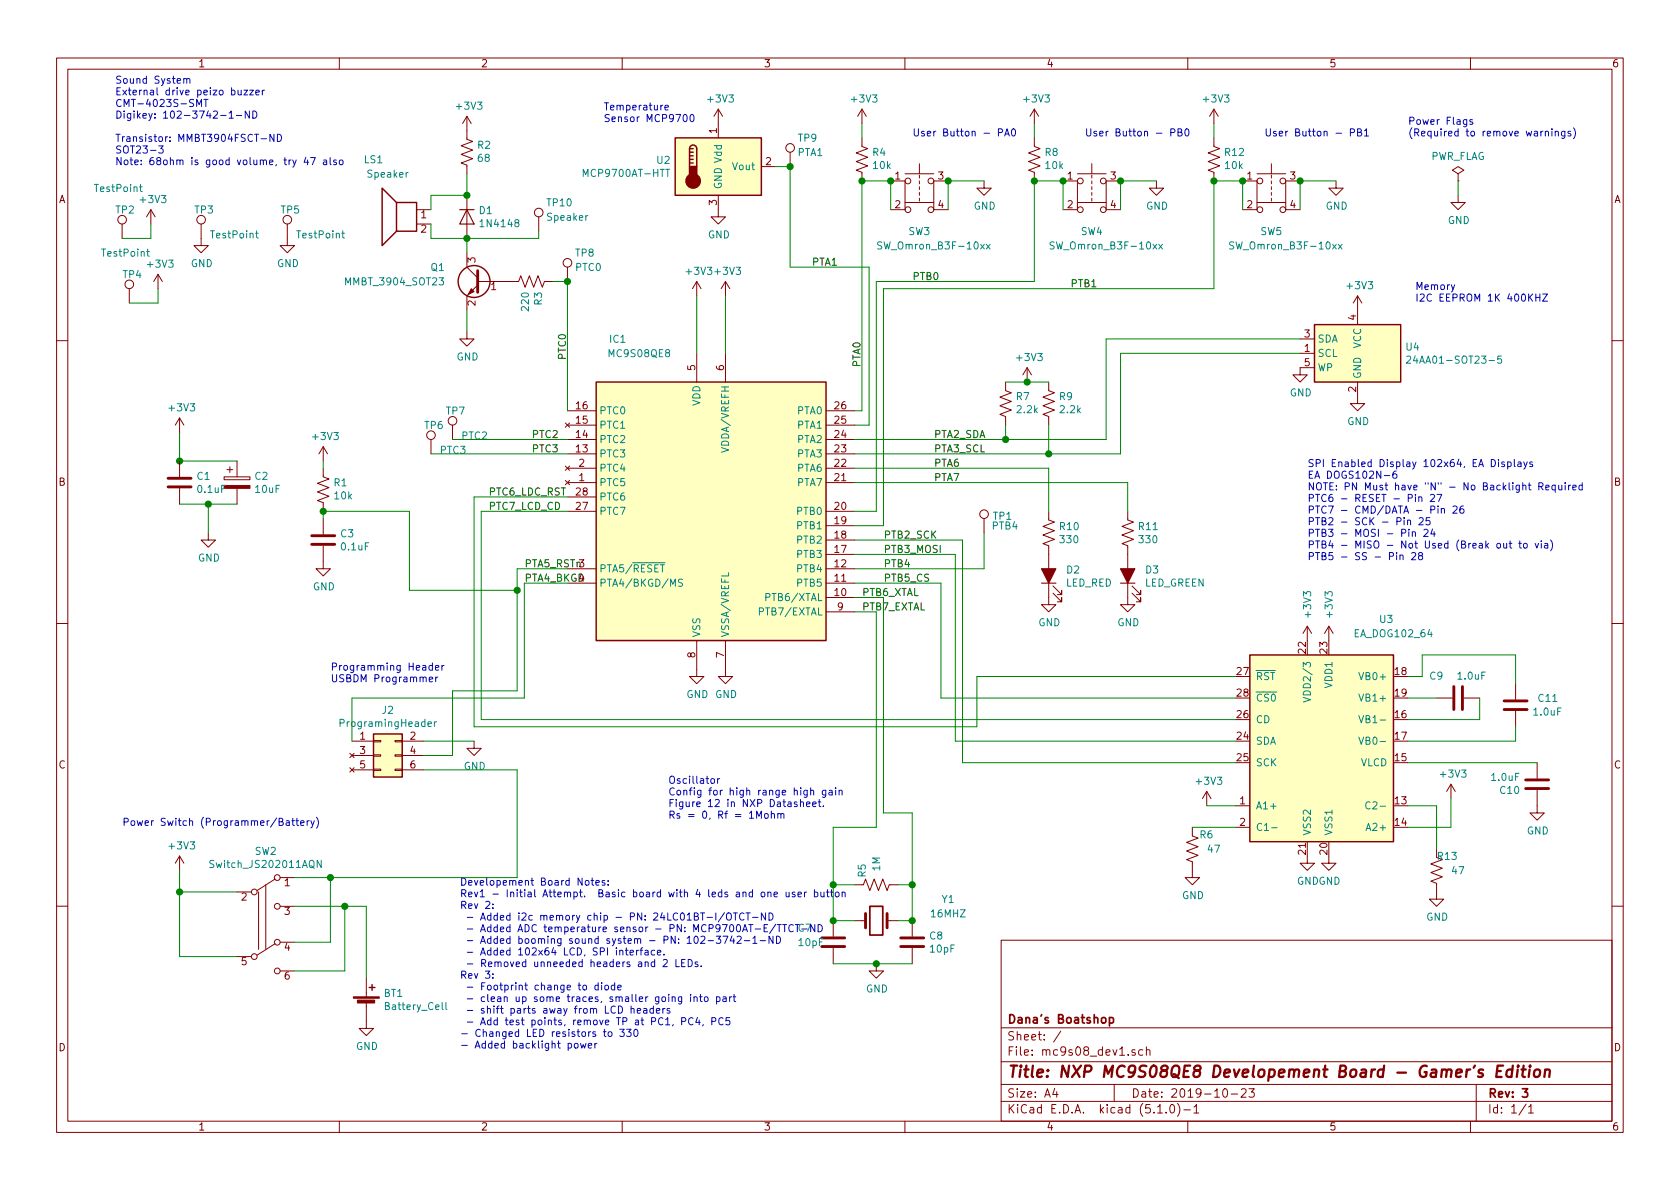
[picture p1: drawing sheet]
<svg xmlns="http://www.w3.org/2000/svg" width="297mm" height="210mm" viewBox="0 0 297 210" stroke-linecap="round" stroke-linejoin="round" font-family="sans-serif">
<g fill="none" stroke="#840000" stroke-width=".18">
<path d="M10 10.3h277v189.9h-277zM12 12.2h273v186.1h-273zM60 10.3v1.9M110 10.3v1.9M127 19.3v5.1M127 19.3l-.8 1.3M127 19.3l.8 1.3M152.4 19.3v2.5M152.4 19.3l-.8 1.3M152.4 19.3l.8 1.3M160 10.3v1.9M182.9 19.3v2.5"/>
<path d="M182.9 19.3l-.8 1.3M182.9 19.3l.7 1.3M210 10.3v1.9M214.6 19.3v2.5M214.6 19.3l-.7 1.3M214.6 19.3l.8 1.3M260 10.3v1.9M21.6 39.6v2.6M26.7 37.1l-.8 1.2M26.7 37.1v2.5M26.7 37.1l.7 1.2M35.6 39.6v3.8h1.2l-1.2 1.3-1.3-1.3h1.3"/>
<path d="M50.8 39.6v3.8h1.3l-1.3 1.3-1.3-1.3h1.3M73.7 37.1h2.5M73.7 39.6h2.5M82.5 20.6v4l1.1 .4-2.1 .8 2.1 .7-2.1 .8 2.1 .8-2.1 .7 1 .4v1.5M82.5 34.5v7.7M82.5 20.6l-.7 1.2M82.5 20.6l.8 1.2M95.2 38.3v2.6M127 34.5v3.8h1.3l-1.3 1.3-1.3-1.3h1.3M134.6 29.5h2.6M139.7 26.9v2.6M152.4 24.4v1.5l1 .4-2 .7 2 .8-2 .8 2 .7-2 .8 1 .4v1.5"/>
<path d="M157.5 32h2.5v5.1h-2.5M160 35.8h5.1M160 30.7h5.1M162.6 29v1.7M162.6 31v.5M162.6 32v.5M162.6 33v.5M162.6 34v.5M162.6 35v.6M167.6 32h-2.5v5.1h2.5M174 32v1.3h1.3l-1.3 1.2-1.3-1.2h1.3M182.9 24.4v1.5l1 .4-2 .7 2 .8-2 .8 2 .7-2 .8 1 .4v1.5"/>
<path d="M188 32h2.5v5.1h-2.5M190.5 35.8h5.1M190.5 30.7h5.1M193 29v1.7M193 31v.5M193 32v.5M193 33v.5M193 34v.5M193 35v.6M198.1 32h-2.5v5.1h2.5M204.5 32v1.3h1.2l-1.2 1.2-1.3-1.2h1.3M214.6 24.4v1.5l1 .4-2 .7 2 .8-2 .8 2 .7-2 .8 1 .4v1.5"/>
<path d="M219.7 32h2.5v5.1h-2.5M222.2 35.8h5.1M222.2 30.7h5.1M224.8 29v1.7M224.8 31v.5M224.8 32v.5M224.8 33v.5M224.8 34v.5M224.8 35v.6M229.9 32h-2.6v5.1h2.6M236.2 32v1.3h1.3l-1.3 1.2-1.3-1.2h1.3M257.8 34.5v1.3h1.3l-1.3 1.3-1.3-1.3h1.3"/>
<path d="M257.8 30.7l1-.6-1-.6-1 .6 1 .6v1.3M257.8 32h.1M22.9 51v2.6M27.9 48.5l-.7 1.3M27.9 48.5v2.5M27.9 48.5l.8 1.3M82.5 58.7v1.2h1.3l-1.3 1.3-1.2-1.3h1.2M82.5 44.7v2.5l2 1.9M84.5 49.8h7.2l.4-1 .7 2 .8-2 .8 2 .7-2 .8 2 .4-1h1.5M84.5 50.4l-2 1.9v2.6M100.3 47.2v2.6M123.2 49.8v2.5"/>
<path d="M123.2 49.8l-.8 1.2M123.2 49.8l.8 1.2M128.3 49.8v2.5M128.3 49.8l-.8 1.2M128.3 49.8l.7 1.2M229.9 59.9h2.5M240 52.3v5.1M240 52.3l-.7 1.3M240 52.3l.8 1.3M10 60.2h2M31.7 73.9v2.5M31.7 73.9l-.7 1.3"/>
<path d="M31.7 73.9l.8 1.3M57.1 79v2.5M57.1 79l-.7 1.3M57.1 79l.8 1.3M76.2 77.7v2.6M80 75.2v2.5M99.9 74.8l.8 .8M100.3 77.7h5.1M100.3 75.2h5.1M100.3 72.6h5.1M100.7 74.8l-.8 .8M123.2 62.5v5.1"/>
<path d="M128.3 62.5v5.1M146 77.7h5.1M146 75.2h5.1M146 72.6h5.1M177.8 67.6v1.5l1 .4-2 .7 2 .8-2 .7 2 .8-2 .8 1 .4v1.5M181.6 65l-.8 1.3M181.6 65v2.6M181.6 65l.8 1.3M185.4 67.6v1.5l1 .4-2 .7 2 .8-2 .7 2 .8-2 .8 1 .4v1.5M229.9 62.5h2.5M232.4 65h-2.5v1.3h1.2l-1.2 1.3-1.3-1.3h1.3M240 67.6v3.8h1.3l-1.3 1.2-1.2-1.2h1.2"/>
<path d="M285 60.2h2M31.7 81.5v2.8M31.7 86.4v2.7M36.8 94.2v1.3h1.3l-1.3 1.3-1.2-1.3h1.2M39.6 84.3h4.6v.5h-4.6zM40.1 83.1h1M40.6 82.5v1.1M41.9 81.5v2.8M41.9 86.4v2.7M57.1 82.8v1.5l1.1 .4-2.1 .8 2.1 .7-2.1 .8 2.1 .8-2.1 .7 1 .4v1.5M57.1 96.5v4.1h1.3l-1.3 1.2-1.2-1.2h1.2M57.1 91.7v2.8"/>
<path d="M99.9 85l.8 .7M99.9 82.4l.8 .8M100.3 85.3h5.1M100.3 80.3h5.1M100.3 82.8h5.1M100.3 90.4h5.1M100.3 87.9h5.1M100.7 85l-.8 .7M100.7 82.4l-.8 .8M146 85.3h5.1M146 80.3h5.1M146 98h5.1"/>
<path d="M146 95.5h5.1M146 93h5.1M146 82.8h5.1M146 90.4h5.1M174 91.7v2.5M185.4 90.4v1.5l1 .4-2 .8 2 .7-2 .8 2 .8-2 .7 1 .4v10.4h1.3l-1.3 1.3-1.3-1.3h1.3M199.4 90.4v1.5l1 .4-2 .8 2 .7-2 .8 2 .8-2 .7 1 .4v10.4h1.3l-1.3 1.3-1.3-1.3h1.3M10 110.3h2M100.3 103.1h5.1M100.3 100.6h5.1M123.2 113.3v6.3h1.3l-1.3 1.3-1.3-1.3h1.3M128.3 113.3v6.3h1.2l-1.2 1.3-1.3-1.3h1.3"/>
<path d="M146 105.7h5.1M146 103.1h5.1M146 100.6h5.1M146 108.2h5.1M186.2 104.9l1.5 1.5v-.7v.7h-.8M186.2 103.6l1.5 1.6v-.8v.8h-.8M200.2 104.9l1.5 1.5v-.7v.7h-.8M200.2 103.6l1.5 1.6v-.8v.8h-.8M231.1 110.7l-.7 1.3M231.1 110.7v2.6M231.1 110.7l.8 1.3M234.9 110.7l-.7 1.3"/>
<path d="M234.9 110.7v2.6M234.9 110.7l.8 1.3M285 110.3h2M61.8 133.2l.8 .8M61.8 135.8l.8 .7M62.2 131.1h3.8M62.2 133.6h3.8M62.2 136.1h3.8M62.6 133.2l-.8 .8M62.6 135.8l-.8 .7M66 136h1.3v.3h-1.3zM66 133.5h1.3v.2h-1.3z"/>
<path d="M66 130.9h1.3v.3h-1.3zM69.8 136h1.3v.3h-1.3zM69.8 133.5h1.3v.2h-1.3zM69.8 130.9h1.3v.3h-1.3zM71.1 131.1h3.8M71.1 133.6h3.8M71.1 136.1h3.8M83.8 131.1v1.2h1.3l-1.3 1.3-1.3-1.3h1.3M213.4 139.9l-.8 1.3M213.4 139.9v2.6M213.4 139.9l.7 1.3M254 123.4h2.8"/>
<path d="M256.5 138.7l-.7 1.2M256.5 138.7v2.5M256.5 138.7l.8 1.2M258.8 123.4h2.8M268 120.9v2.8M268 125.7v2.8M271.8 139.7v4.1h1.2l-1.2 1.2-1.3-1.2h1.3M271.8 134.9v2.8M31.7 151.4l-.7 1.2M31.7 151.4v2.5M31.7 151.4l.8 1.2M41.9 157.7h2.5"/>
<path d="M45.7 157.7v10.2M47 156.5v11.4M48.6 155.4l-3.1 2.1M49.5 155.2h2.6M151.1 156.5h1.6l.3-1.1 .8 2.1 .8-2.1 .7 2.1 .8-2.1 .7 2.1 .4-1h1.5M210.8 146.3v1.5l1 .4-2 .8 2 .7-2 .8 2 .8-2 .7 1 .4v2.8h1.3l-1.3 1.3-1.3-1.3h1.3M218.4 142.5h2.6M218.4 146.3h2.6M231.1 151.4v1.2h1.3l-1.3 1.3-1.2-1.3h1.2M234.9 151.4v1.2h1.3l-1.3 1.3-1.2-1.3h1.2M254 151.6l1 .4-2 .8 2 .7-2 .8 2 .8-2 .7 1 .4v2.8h1.3l-1.3 1.3-1.3-1.3h1.3M254 150.1v1.3"/>
<path d="M10 160.2h2M41.9 169.2h2.5M48.6 166.9l-3.1 2M49.5 160.3h2.6M49.5 166.6h2.6M49.5 171.7h2.6M64.8 177.3v4.6h1.2l-1.2 1.2-1.3-1.2h1.3M64.8 173v3.3M147.3 162.8v2.8M147.3 167.6v2.8M151.1 162.8h1.9M154.9 170.4v1.3h1.3l-1.3 1.3-1.2-1.3h1.2"/>
<path d="M156.8 162.8h1.9M161.3 162.8v2.8M161.3 167.6v2.8M177 166.3h108v32h-108zM285 160.2h2M60 198.3v1.9M110 198.3v1.9M160 198.3v1.9M177 194.8h108M177 191.8h108M177 187.8h108M177 181.8h108"/>
<path d="M186.5 192.5l-.4 1h1M186.8 193v1M187.6 182.3l-1.3 2M197 191.8v3M200.7 185.7l-.4-.1-.2 .2 .1 .2 .5 .2v.3h-.6M202.1 185.7l-.5-.1-.3 .3 .1 .6 .2 .1 .5-.1M202.7 185.7l.2-.1 .4 .1v.9M202.7 185.1v1.5M204.7 196.8h.8M206.2 196.7v.1M207 195.4l.3-.1a.94 .94 0 0 1 0 1.5 .82 .82 0 0 1-.3-1.4zM208.2 195.1a1.71 1.71 0 0 1 0 2.3"/>
<path d="M209.3 196.3h1.2M210 198.3v1.9M211.1 195.8l.4-.5v1.5M211.1 196.8h.9M216.3 192.7l.4-.2a.94 .94 0 0 1 0 1.5 .79 .79 0 0 1-.4-1.3zM217.7 193.5h1.1M219.5 192.7l.2-.2h.3l.3 .2v.3v.2l-.9 .8h.9M220.8 192.5h1l-.5 .6 .4 .1v.7l-.2 .1-.7-.1M260 198.3v1.9M261 191.8v6.5M269.8 195.2l-1.2 2M270.3 195.8l.4-.5v1.5"/>
<path d="M270.3 196.8h.8"/>
<circle cx="21.6" cy="38.9" r=".76"/>
<circle cx="35.6" cy="38.9" r=".76"/>
<circle cx="50.8" cy="38.9" r=".76"/>
<circle cx="95.2" cy="37.6" r=".76"/>
<circle cx="139.7" cy="26.2" r=".76"/>
<circle cx="160.5" cy="37.1" r=".51"/>
<circle cx="160.5" cy="32" r=".51"/>
<circle cx="164.6" cy="37.1" r=".51"/>
<circle cx="164.6" cy="32" r=".51"/>
<circle cx="191" cy="37.1" r=".51"/>
<circle cx="191" cy="32" r=".51"/>
<circle cx="195.1" cy="37.1" r=".51"/>
<circle cx="195.1" cy="32" r=".51"/>
<circle cx="222.8" cy="37.1" r=".51"/>
<circle cx="222.8" cy="32" r=".51"/>
<circle cx="226.8" cy="37.1" r=".51"/>
<circle cx="226.8" cy="32" r=".51"/>
<circle cx="22.9" cy="50.3" r=".76"/>
<circle cx="100.3" cy="46.5" r=".76"/>
<circle cx="76.2" cy="77" r=".76"/>
<circle cx="80" cy="74.4" r=".76"/>
<circle cx="174" cy="90.9" r=".76"/>
<circle cx="45" cy="157.7" r=".51"/>
<circle cx="49" cy="155.2" r=".51"/>
<circle cx="45" cy="169.2" r=".51"/>
<circle cx="49" cy="166.6" r=".51"/>
<circle cx="49" cy="160.3" r=".51"/>
<circle cx="49" cy="171.7" r=".51"/>
</g>
<path d="M153.8 160.3h2.3v5h-2.3zM196.2 179.9v1.5M196.2 180l.4-.1 .3 .3-.1 .6-.2 .1-.4-.1M269.2 192.5h.9l-.5 .6 .4 .1v.7l-.2 .1-.6-.1" fill="none" stroke="#840000" stroke-width=".3"/>
<g fill="none" stroke="#840000" stroke-width=".41">
<path d="M262.2 189.2l-.5-.1-.2 .1-.1 .3 .3 .3 .4 .1 .1 .3-.1 .1-.2 .1-.6-.1M264.7 189.4h.7M265.8 188.4h-1l-.3 2h1M267.4 189.2a.68 .68 0 0 0-1 .3l-.1 .6 .2 .2 .1 .1 .6-.1M267.5 188.4l-.3 2M268.4 189.1l-.2 1.3M268.4 188.4v.2M269 189.1h.8M269.4 188.4l-.2 1.8v.1l.4 .1M270.5 189.1l-.2 1.3M270.5 188.4v.2M271.4 189.3a.53 .53 0 0 1 .5-.2 .53 .53 0 0 1 .4 .4l-.1 .6a.54 .54 0 0 1-.5 .4 .54 .54 0 0 1-.5-.4z"/>
<path d="M273.2 189.3a.5 .5 0 0 1 .8 .1l-.1 1M273.2 189.1l-.2 1.3"/>
</g>
<g fill="#ffffc2" stroke="#ffffc2" stroke-width=".18">
<path d="M105.4 67.6h40.6v45.7h-40.6z"/>
<path d="M66 129.8h5.1v7.6h-5.1z"/>
<path d="M232.4 57.4h15.2v10.2h-15.2z"/>
<path d="M119.4 24.4h15.2v10.1h-15.2z"/>
<path d="M221 115.8h25.4v33h-25.4z"/>
</g>
<g fill="none" stroke="#840000" stroke-width=".25">
<path d="M70.1 35.8h3.6v5.1h-3.6zM70.1 35.8l-2.5-2.5v10.1l2.5-2.5M119.4 24.4h15.2v10.1h-15.2zM121.9 26.3a.63 .63 0 0 1 .7-.7 .63 .63 0 0 1 .6 .7v3.2M121.9 28.8h.7M121.9 28.2h.7M121.9 27.6h.7M121.9 26.9h.7M121.9 26.3v3.2M121.9 26.3h.7M232.4 57.4h15.2v10.2h-15.2zM105.4 67.6h40.6v45.7h-40.6z"/>
<path d="M221 115.8h25.4v33h-25.4zM66 129.8h5.1v7.6h-5.1zM65.3 174.6h1M65.8 174.1v1"/>
<circle cx="83.8" cy="49.8" r="2.82"/>
</g>
<g fill="none" stroke="#008484" stroke-width=".18">
<path d="M24.7 33h.4M24.8 32.6v1.1l.3 .2M117.7 29.9h.7M25.9 44.5h.5M26.1 44v1.1l.3 .2M45.2 41.2h.5M45.4 40.8v1.1l.3 .2M60.4 41.2h.5M60.6 40.8v1.1l.3 .2M155.9 42.8h-.5l-.2 .1v.4l.6 .2 .1 .3-.2 .2h-.5M174.4 43.2l.7 .8M175.1 43.2l-.7 .8"/>
<path d="M186.4 42.8h-.5l-.2 .1v.4l.6 .2 .1 .3-.3 .2h-.5M204.9 43.2l.6 .8M205.5 43.2l-.6 .8M218.1 42.8h-.4l-.3 .1v.4l.6 .2 .1 .3-.2 .2h-.5M236.6 43.2l.7 .8M237.3 43.2l-.7 .8M248.7 63.1l.5-.1 .2 .3v.2l-.8 .7h.8M265.5 63h-.7v.6l.2-.2 .4 .1 .1 .6-.2 .1-.5-.1M116.6 99.5h1M116.7 99.9h.8M120.7 102.5l-.5-.1-.2 .1 .1 .5 .5 .2 .1 .2-.3 .3-.4-.1M128.8 101.3v.5h-1.2"/>
<path d="M135.4 105.6h.6l.1-.2v-.3l-.2-.2h-.5v1.3M240.3 118.9l.4 1.3 .4-1.3M60.1 127.9l.7-.1v-.5l-.7-.1v1.3M75.7 128l.6-.1-.1-.2-.4-.1-.1 .2v.6h.5M76.8 127.6v.9M77.2 127.6l-.4 .3M230.4 123.3l1.3 .4-1.3 .4M240.3 126.5l.4 1.3 .4-1.3M240.3 130.3l.4 1.3 .4-1.3M240.3 122.7l.4 1.3 .4-1.3M37.8 152.2l-.5-.1-.1 .2-.1 .2 .1 .2 .5 .2 .1 .3-.2 .2h-.5M56.8 152.1v1.3l-.7-1.3v1.3"/>
<path d="M224.8 146.4h1M242.2 141.9a.5 .5 0 0 0-.6 0 .5 .5 0 0 0-.1 .6 .45 .45 0 0 0 .2 .5 .45 .45 0 0 0 .5-.1M78.8 177.3v1.1l.2 .1"/>
</g>
<g fill="none" stroke="#008400" stroke-width=".18">
<path d="M26.7 39.6v2.6h-5.1M76.2 39.6v2.6h19v-1.3M82.5 30.7v3.8h-6.3v2.6M137.2 29.5h2.5v17.7h14v28h-2.6M152.4 21.8v2.6M157.5 37.1v-5.1h-5.1v40.6h-1.3M174 32h-6.4v5.1M182.9 21.8v2.6M188 37.1v-5.1h-5.1v17.8h-28v40.6h-3.8M204.5 32h-6.4v5.1M214.6 21.8v2.6M219.7 37.1v-5.1h-5.1v19h-58.4v42h-5.1"/>
<path d="M236.2 32h-6.3v5.1M257.8 32v2.5M27.9 51v2.6h-5M82.5 42.2v2.5M82.5 54.9v3.8M97.8 49.8h2.5v22.8M123.2 52.3v10.2M128.3 52.3v10.2M229.9 59.9h-34.3v17.8h-44.5M31.7 76.4v5.1h10.2M80 77.7h20.3M177.8 67.6h7.6"/>
<path d="M177.8 75.2v2.5M185.4 75.2v5.1M229.9 62.5h-31.8v17.8h-47M31.7 89.1h10.2M36.8 89.1v5.1M57.1 81.5v1.3M57.1 91.7v-1.3h15.3v14h19M76.2 80.3h24.1M100.3 87.9h-16.5v40.6h88.9v-8.9h45.7M100.3 90.4h-15.2v36.8h133.3M151.1 95.5h19.1v39.4h48.2M151.1 98h17.8v33.1h49.5"/>
<path d="M151.1 85.3h48.3v5.1M151.1 82.8h34.3v7.6M174 94.2v6.4h-22.9M100.3 103.1h-7.6v20.3h-30.5v7.7M100.3 100.6h-8.9v21.6h-11.4v11.4h-5.1M151.1 103.1h15.3v20.3h52M151.1 105.7h5.1v38.1h5.1v19h-2.6M151.1 108.2h3.8v38.1h-7.6v16.5h3.8M248.9 119.6h2.6v-3.8h16.5v5.1M74.9 136.1h16.5v19.1h-39.3M74.9 131.1h8.9M248.9 123.4h5.1"/>
<path d="M248.9 134.9h22.9M261.6 123.4v3.8h-12.7M268 128.5v2.6h-19.1M31.7 153.9v15.3h10.2M31.7 157.7h10.2M58.4 155.2v11.4h-6.3M147.3 156.5h3.8M158.7 156.5h2.6M210.8 146.3h7.6M213.4 142.5h5M248.9 142.5h5.1v7.6M256.5 141.2v5.1h-7.6"/>
<path d="M52.1 160.3h12.7v12.7M61 160.3v11.4h-8.9M147.3 170.4h14"/>
</g>
<g fill="none" stroke="#840000" stroke-width=".51">
<path d="M84.5 47.9v3.8M29.7 86.1h4.1M29.7 84.6h4.1M55.1 96.3h4.1M55.1 94.7h4.1M257 121.4v4.1M258.6 121.4v4.1M265.9 125.5h4.1M265.9 123.9h4.1M269.7 137.9h4.1M269.7 139.4h4.1M145.3 167.4h4.1"/>
<path d="M145.3 165.9h4.1M153 161.5v2.6M156.8 161.5v2.6M159.3 167.4h4M159.3 165.9h4"/>
</g>
<g fill="#008400" stroke="#008400" stroke-width=".25">
<circle cx="154.9" cy="170.4" r=".51"/>
<circle cx="91.4" cy="104.4" r=".51"/>
<circle cx="58.4" cy="155.2" r=".51"/>
<circle cx="61" cy="160.3" r=".51"/>
<circle cx="181.6" cy="67.6" r=".51"/>
<circle cx="36.8" cy="89.1" r=".51"/>
<circle cx="31.8" cy="81.5" r=".51"/>
<circle cx="31.8" cy="157.7" r=".51"/>
<circle cx="147.3" cy="162.8" r=".51"/>
<circle cx="147.3" cy="156.5" r=".51"/>
<circle cx="161.3" cy="162.8" r=".51"/>
<circle cx="177.8" cy="77.7" r=".51"/>
<circle cx="185.4" cy="80.3" r=".51"/>
<circle cx="157.5" cy="32" r=".51"/>
<circle cx="152.4" cy="32" r=".51"/>
<circle cx="167.6" cy="32" r=".51"/>
<circle cx="188" cy="32" r=".51"/>
<circle cx="198.1" cy="32" r=".51"/>
<circle cx="219.7" cy="32" r=".51"/>
<circle cx="229.9" cy="32" r=".51"/>
<circle cx="182.9" cy="32" r=".51"/>
<circle cx="214.6" cy="32" r=".51"/>
<circle cx="82.6" cy="42.2" r=".51"/>
<circle cx="82.6" cy="34.5" r=".51"/>
<circle cx="57.2" cy="90.4" r=".51"/>
<circle cx="161.3" cy="156.5" r=".51"/>
<circle cx="139.7" cy="29.5" r=".51"/>
<circle cx="100.3" cy="49.8" r=".51"/>
</g>
<path d="M81.3 37.1h2.5M82.5 37.1l1.3 2.5h-2.5zM184.1 103.1h2.6M198.1 103.1h2.6" fill="none" stroke="#840000" stroke-width=".2"/>
<g fill="#840000" stroke="#840000" stroke-width=".2">
<path d="M184.1 100.6h2.6l-1.3 2.5z"/>
<path d="M198.1 100.6h2.6l-1.3 2.5z"/>
</g>
<g fill="#840000" stroke="#840000" stroke-width=".18">
<path d="M62.5 176.3h4.6v.2h-4.6z"/>
<path d="M63.2 176.9h3v.5h-3z"/>
<path d="M39.6 85.8h4.6v.6h-4.6z"/>
<path d="M83.3 51l.5 .6-1 .5z"/>
</g>
<g fill="none" stroke="#0000c2" stroke-width=".18">
<path d="M32.5 14l.2-.1h.3v.8M32.5 13.9v.8M33 14.1l.2-.2h.3l.1 .8M34.8 18.8v-1.2l.4 .9 .4-.9v1.2M36.4 17.6v1.2M40.5 20l.4-.4v1.3M42.1 15.9l.1 .8 .3 .1 .1-.1M42.6 15.9v.9M43.1 15.9h.7l-.7 .9h.7M44.1 19.6v1.3l-.7-1.3v1.3M44.1 15.9h.7l-.7 .9h.7M44.7 19.6a.64 .64 0 0 1 .7 .7 .64 .64 0 0 1-.7 .6z"/>
<path d="M45.2 16.4l.6-.1v-.3l-.4-.1-.2 .2 .1 .6h.5M46.4 15.9v.9M46.8 15.9l-.4 .3M117.6 19l.6-.1-.1-.2-.3-.1-.2 .2v.6h.5M28.1 25.8h.8l-.5 .5 .4 .1 .1 .4-.3 .3-.5-.2M39 20.4h1M40.5 20.9h.7M41.8 20.4h.9M46.2 24.5h.9M48.4 23.7v1.3l-.7-1.3v1.3M49 23.7a.64 .64 0 0 1 .8 .7 .64 .64 0 0 1-.8 .6zM54.1 27.8l-.3 .9h.8"/>
<path d="M54.4 28.3v.8M54.9 27.9h.9l-.6 1.2M57.2 28.3h.5l.1 .8M57.8 28.6h-.5l-.2 .2 .2 .3h.5M58.4 27.9v1.1l.1 .1M59.5 28.3h-.3l-.2 .2v.1l.5 .2v.3h-.5M60 28.4l.2-.1 .4 .1 .1 .5-.2 .2h-.3l-.2-.1zM120.9 20.4l.2-.2a.69 .69 0 0 1 .4 .7 .69 .69 0 0 1-.4 .6l-.3-.2v-.3zM122.1 20.4l.2-.2a.67 .67 0 0 1 .4 .7 .67 .67 0 0 1-.4 .6l-.2-.1-.1-.4zM176.5 23.4h.6l.2-.2-.1-.3-.2-.1h-.5v1.2M177.6 24l.5-1.2 .4 1.2M177.7 23.7h.7"/>
<path d="M178.9 22.9l.2-.1a.69 .69 0 0 1 .5 .6 .69 .69 0 0 1-.5 .6l-.2-.1-.1-.3zM207 23.4h.6l.1-.2v-.3l-.2-.1h-.5v1.2M208.3 23.4l.5-.1 .1-.4-.6-.1v1.2h.5l.2-.2v-.2l-.3-.2M209.6 22.9l.2-.1a.69 .69 0 0 1 .4 .6 .69 .69 0 0 1-.4 .6l-.3-.2v-.2zM238.8 23.4h.6l.1-.2-.1-.3-.2-.1h-.4v1.2M240 23.4l.6-.1v-.4l-.6-.1v1.2h.5l.3-.2v-.2l-.3-.2M241.2 23.1l.4-.3v1.2M241.2 24h.8M259.3 21.2v1l-.2 .2-.3-.1M259.3 21.2h-.3l-.3 .2 .2 .5h.4M260.3 21.2h-.3l-.1 .1v.2l.4 .1v.3h-.4M273.2 23.3l.2-.1 .3 .1 .1 .7"/>
<path d="M274.4 22.8v.1M274.4 23.2v.8M275 23.3l.2-.1 .3 .1v.7M275 23.2v.8M276.7 23.2l-.1 1.2-.2 .1-.3-.1M276.7 23.3l-.4-.1-.2 .2 .1 .6h.5M277.7 23.3l-.3-.1-.2 .2 .1 .2 .4 .1v.3h-.5M278.2 22.6a1.47 1.47 0 0 1 0 1.9M257.2 50.4l-.4 1.1-.2 .1M271.6 52v1.3M271.6 52.6h.7M272.3 52v1.3"/>
<path d="M272.7 52h.9l-.9 1.3h.9M244.8 84.1h.9M246.9 83.3h-.3a.79 .79 0 0 0-.1 1.3l.4-.2v-.5l-.4-.1-.2 .2M246.9 98.1v.9M247.5 98.3l.2-.2 .3 .1 .1 .8M247.5 98.1v.9M248.3 91.5v.2M248.3 92v.8M248.9 92.1l.1-.1h.4v.8M248.9 92v.8M249.1 93.6v.1M249.1 94v.9"/>
<path d="M249.6 97.8l.5-.1 .2 .1v.3v.2l-.8 .7h.8M249.7 94.2l.2-.2 .3 .1 .1 .8M249.7 94v.9M250.9 88l.1-.1h.3l.1 .8M250.9 87.9v.8M250.9 91.7l.5-.2 .2 .4v.2l-.7 .7h.7M251 98.3l-.1-.2v-.3l.1-.1 .4 .1 .1 .2v.1l-.6 .2-.1 .2v.2l.2 .3 .4-.1 .1-.2v-.2l-.2-.2M251.8 93.7l.4-.1 .3 .3-.8 1h.8M252.8 91.5h-.6l-.1 .6 .2-.1 .5 .1v.6l-.2 .1-.5-.1M252.9 87.5l.5-.1 .2 .4-.7 .9h.7M253 90.1l.6-.1v-.4l-.1-.1h-.5v1.2M253.3 93.5l-.3 .9h.8"/>
<path d="M253.6 94v.9M254.1 87.4h.8l-.5 1.3M254.3 89.5v.1M254.3 89.9v.8M254.8 90l.2-.1 .3 .1 .1 .7M254.8 89.9v.8M256.9 89.6l.5-.1 .2 .1v.2v.2l-.8 .7h.8M258.7 89.5l-.4 .1-.2 .4 .1 .6 .2 .1h.3l.2-.2-.2-.5h-.3l-.3 .2M264.8 96.1h.3l.2 .1-.1 .7h-.3l-.3-.2zM264.9 81.2v.2M264.9 81.7v.8M265.9 96.1v.8h.3l.2-.1"/>
<path d="M266 81.7h-.3l-.2 .2 .1 .1 .4 .2v.3h-.5M266.4 96.1v.8M266.6 81.7h.4l.2 .2-.1 .6h-.5M266.6 81.7v1.3M266.8 96.1h.5M267 95.7v1l.3 .2M267.7 81.2v1.1l.2 .2M268.4 81.7h.5v.8M268.5 96.1h.5M268.7 95.7v1l.3 .2M268.9 82h-.4l-.2 .2 .1 .3h.5M269.4 96.2l.2-.1 .4 .1v.5l-.1 .2h-.3l-.2-.1z"/>
<path d="M269.4 81.7l.3 .8M270 81.7l-.4 1.1-.2 .2M270.9 81.7h-.3l-.1 .2v.1l.4 .2v.3h-.4M271.4 96.1l.3 .8 .3-.8M272.1 86h.6l.1-.2-.1-.3-.1-.1h-.5v1.2M272.4 86l.4 .6M272.5 95.7v.1M272.5 96.1v.8M273.1 96.1h.5l.1 .8M273.3 86.2l.6-.1-.1-.3h-.3l-.2 .2 .1 .6h.4M273.7 96.4h-.5l-.2 .2 .2 .3h.5M274.1 95.5a1.47 1.47 0 0 1 0 1.9"/>
<path d="M275 85.8h-.4l-.2 .2 .1 .6h.5M275 85.8v1.3M275.6 85.8l.1 .8h.2l.2-.1M276.1 85.8v.8M276.7 85.4v.1M276.7 85.8v.8M277.3 85.8v.8M277.7 85.8l-.4 .2M278.1 86.2l.6-.1-.1-.3h-.3l-.2 .2v.6h.5M279.8 85.8h-.4l-.2 .2 .1 .6h.5M279.8 85.4v1.2M76.5 117.7h-.4l-.3 .2 .2 .6h.5"/>
<path d="M76.5 117.2v1.3M77 118.1l.6-.1-.1-.3h-.3l-.2 .2v.6h.5M77 119.7v.9M77.4 119.7l-.4 .3M78.1 117.7v.8M78.5 117.7l-.4 .2M75.9 120.1l.6-.1v-.2l-.4-.1-.2 .2 .1 .6h.5M125.7 137.8l.2-.1 .4 .1v.5l-.1 .2h-.3l-.2-.1zM126.9 137.7v.8M127.3 137.7l-.4 .2M143.3 139.9l.2-.2 .3 .1 .1 .8M143.3 139.3v1.3"/>
<path d="M146 139.7v1.1l-.3 .2-.3-.1M146 139.8l-.4-.1-.2 .3 .1 .5h.5M146.6 139.8h.5v.8M147.8 139.3v.1M147.8 139.7v.9M148.4 139.9l.1-.2 .3 .1 .1 .8M148.4 139.7v.9M50.6 145.2h.5l.1 .8M51.2 145.4l-.5 .1-.1 .2v.2h.6M51.6 145.1h.5M51.8 144.7v1.1l.3 .2M52.3 145.1h.5"/>
<path d="M52.5 144.7v1.1l.3 .2M53.2 145.5l.6-.1-.1-.2-.4-.1-.1 .2v.6h.5M54.3 145.1v.9M54.7 145.1l-.4 .3M55 145.1l.3 .9M55.6 145.1l-.4 1.2-.2 .1M56 144.5a1.47 1.47 0 0 1 0 2M87.1 159.9v.1M103.5 155.8l.2-.1 .4 .1v.5l-.1 .2h-.3l-.2-.1zM104.5 155.7h.5M104.7 155.3v1.1l.3 .1M105.4 156.1l.6-.1-.1-.3h-.4l-.1 .2v.6h.5"/>
<path d="M106.9 155.7h-.3l-.1 .2v.2l.4 .1v.3h-.4M107.5 156.4v.1M107.5 155.7v.2M133.8 144.7v-1.3l.4 .9 .4-.9v1.3M134.7 157.8h.3l.2 .1v.5l-.1 .1-.3 .1-.2-.1zM135.3 143.9h.3l.2 .2-.1 .5-.3 .1-.2-.1zM135.8 157.9l.2-.1h.2l.1 .8M135.8 157.8v.8M136.4 144l.2-.1h.3v.8M136.4 143.4v1.3M136.9 158.2l.6-.1-.1-.3h-.4l-.1 .1v.6h.5M137.5 144l.2-.1h.3l.1 .8"/>
<path d="M137.5 143.9v.8M138.1 144l.2-.1h.3v.8M139 157.8v.7l.3 .1 .2-.1M139.5 157.8v.8M140.5 157.8h-.2l-.2 .1v.2l.4 .1v.3h-.4M141.1 158.2l.6-.1-.1-.3h-.3l-.2 .1v.6h.5M141.5 141.9l.2-.1 .3 .1 .1 .7M141.5 141.4v1.2M142.2 157.8v.8M142.6 157.8l-.4 .2M142.6 142.2l.6-.1v-.2l-.4-.1-.2 .2 .1 .6h.5M143.7 142.2l.6-.1-.1-.2-.3-.1-.2 .2 .1 .6h.4"/>
<path d="M144 157.8h.3l.3 .2-.1 .5h-.5M144 157.3v1.3M144.7 141.8h.4M144.9 141.4v1.1l.2 .1M145.1 157.8l.1 .7 .3 .1 .2-.1M145.6 142.5v.1M145.7 157.8v.8M146.1 157.8h.5M146.3 157.3v1.1l.3 .2M146.8 157.8h.5M147 157.3v1.1l.3 .2M147.1 140l-.4 .1-.2 .2 .2 .3 .4-.1"/>
<path d="M147.8 157.8h.3l.3 .2-.2 .5-.3 .1-.2-.2zM148.9 157.9l.2-.1h.3v.8M148.9 157.8v.8M87.1 160.5v.1M87.1 172.9v.1M87.1 172.2v.1M103.2 174.3l.3-.1 .2 .1-.1 .7-.3 .1-.3-.3zM105.8 174.3l-.4-.1-.2 .2 .1 .6h.5M105.8 173.8v1.3M106.4 173.8v.1M106.4 174.2v.9M107 174.3l.3-.1 .3 .2-.1 .6-.3 .1-.2-.2z"/>
<path d="M108.7 174.3l-.4-.1-.2 .2 .1 .6h.5M108.7 173.8v1.3M109.2 174.6l.6-.1v-.2l-.4-.1-.2 .2 .1 .6h.5M110.6 168h.4M110.7 167.6v1.1l.3 .2M111.4 168.4l.6-.1-.1-.2-.3-.1-.2 .2 .1 .6h.4M111.6 178.5l.2-.2 .3 .1v.8M111.6 177.9v1.3M112.5 168v.9M112.7 178.7l.6-.1-.1-.2-.3-.1-.2 .2v.6h.5M112.9 168l-.4 .3M113.2 168h.4"/>
<path d="M113.6 167.6l-.3 .2v1.1M113.8 178.4h.5l.1 .8M114.1 168.1h.5v.8M114.4 178.6l-.5 .1-.1 .2v.2h.6M114.6 168.3l-.4 .1-.2 .2 .2 .3 .4-.1M115.5 178.4l-.4-.1-.2 .3 .1 .5h.5M115.5 177.9v1.3M115.7 168.1l-.3-.1-.3 .3 .2 .5h.4M116.1 178.7l.6-.1-.1-.2-.4-.1-.1 .2v.6h.5M116.2 168.4l.6-.1v-.2l-.4-.1-.2 .2 .1 .6h.5M117.2 178.3v.9M117.3 169.8l.5-.1 .2 .3-.1 .2-.7 .7h.8"/>
<path d="M117.4 168.8v.1M117.6 178.3l-.4 .3M118.4 178.4l-.3-.1-.2 .2 .1 .2 .4 .1v.3h-.5M118.8 176.4l.2-.1h.3l.1 .8M118.8 176.3v.8M119.5 169.7v1.2h.6M120.5 176.3v1.1l-.2 .1h-.3M120.5 176.3h-.3l-.3 .2 .1 .6h.5M120.5 170.3h.5M121.1 169.7h-.6v1.2h.6M121.7 169.7a.64 .64 0 0 1 .7 .6 .64 .64 0 0 1-.7 .6zM122.1 175.8v.2"/>
<path d="M122.1 176.3v.8M122.7 176.4l.2-.1h.3l.1 .8M122.7 176.3v.8M123.3 179.9l-.3 .9h.8M123.4 170.1h-.3l-.2 .2 .1 .2 .4 .1v.3h-.5M123.7 176.3h.5M123.9 175.8v1.1l.3 .2M123.9 165.7l.5-.1 .2 .3v.2l-.7 .7h.7M124 170.8v.1M124.6 176.3h.3l.3 .2-.1 .6h-.3l-.2-.1zM125 162.2h1M125.2 166.3h1"/>
<path d="M126.6 161.4v1.3M126.6 165.6h.8l-.4 .4 .4 .2v.4l-.2 .2-.6-.1M126.7 176.3h.4l.2 .2-.1 .6h-.5M126.7 176.3v1.2M127.8 165.6h.9l-.6 1.2M127.8 176.3h.5l.1 .8M128.1 161.4l-1.1 1.6M128.4 176.6h-.4l-.2 .2v.3h.6M128.5 161.6l.3-.2a.47 .47 0 0 1 .5 .5l-.1 .6-.2 .2h-.4a1 1 0 0 1-.1-1.1zM129 180h-.6l-.1 .6 .2-.2 .5 .2v.5l-.2 .1-.5-.1M129 176.3v.8M129.4 176.3h-.3l-.1 .2"/>
<path d="M129.4 165.5l-.3 .9h.8M129.6 176.3h.5M129.7 161.4h.7M129.7 166v.8M129.8 175.8v1.1l.3 .2M130 161.4v1.3M130.3 165.7l.5-.1 .3 .3-.8 .9h.8M131.5 161.6a.6 .6 0 0 0-.8 .4 .6 .6 0 0 0 .6 .7l.2-.1M131.6 166.3h1M131.9 161.4h.7M132.3 161.4v1.3M133 162.2h1"/>
<path d="M133.1 165.9l.4-.3v1.2M133.1 166.8h.7M133.5 164.3h1M134.4 166.3h1M135.1 164.1h.4M135.4 161.4v1.3l-.8-1.3v1.3M135.7 163.5h-.6v1.3h.6M136 161.4a.64 .64 0 0 1 .7 .7 .64 .64 0 0 1-.7 .6zM136.7 165.6v1.2l-.7-1.2v1.2M137.2 163.4l-1.1 1.7M137.3 165.6a.64 .64 0 0 1 .7 .6 .64 .64 0 0 1-.7 .6zM137.4 163.5h.7"/>
<path d="M137.8 163.5v1.3M138.4 163.5h.7M138.7 163.5v1.3M140.3 163.6a.51 .51 0 0 0-.7 0 .51 .51 0 0 0-.1 .6 .46 .46 0 0 0 .2 .5 .46 .46 0 0 0 .6-.1M140.6 163.5h.7M144.1 163.5v1.3l-.8-1.3v1.3M144.7 163.5a.64 .64 0 0 1 .7 .6 .64 .64 0 0 1-.7 .7zM100.5 184.6l.3-.1 .3 .2-.2 .6h-.4M101.6 184.6l.2-.1 .4 .1v.5l-.1 .2h-.3l-.2-.1zM102.6 184.5l.3 .8 .2-.6 .3 .6 .2-.8M104 184.9l.6-.1v-.2l-.4-.1-.2 .2 .1 .6h.5M105.2 184.5v.8"/>
<path d="M105.5 184.5l-.2 .1-.1 .1M106.7 182.4h.5M106.9 182v1.1l.3 .2M107.6 182.5l.3-.1 .3 .3-.1 .5-.3 .1-.3-.2zM109.6 182h.8l-.4 .5 .3 .1v.6l-.5 .1-.2-.1M110.8 182h.8l-.4 .5 .3 .1v.6l-.2 .1-.5-.1M112.2 182.1l.2-.1a.67 .67 0 0 1 .4 .6 .67 .67 0 0 1-.4 .7l-.3-.2v-.3zM120.5 180.6l.7-.1v-.4l-.7-.1v1.2M122.5 180.1a.6 .6 0 0 0-.8 .4 .6 .6 0 0 0 .6 .7l.2-.1M123.6 180.4v.8M124.3 181.2l-.1 .2M125.9 180.6h.6v-.5l-.2-.1h-.4v1.2"/>
<path d="M127.8 180.1a.5 .5 0 0 0-.6 0 .5 .5 0 0 0-.1 .6 .45 .45 0 0 0 .2 .5 .45 .45 0 0 0 .5-.1"/>
</g>
<g fill="#840000" stroke="#840000" stroke-width=".25">
<path d="M121.9 29.5h1.3v1.9h-1.3z"/>
<circle cx="122.6" cy="32" r="1.27"/>
</g>
<text font-size="2.8" fill="#840000" x="178" y="190.5">Title: NXP MC9S08QE8 Developement Board - Gamer's Edition</text>
<g font-size="2.1" fill="#840000">
<text x="178" y="184">Sheet: /</text>
<text x="178" y="181">Dana's Boatshop</text>
<text x="178" y="186.7">File: mc9s08_dev1.sch</text>
<text x="178" y="196.9">KiCad E.D.A. kicad (5.1.0)-1</text>
<text x="178" y="194.1">Size: A4</text>
<text x="200" y="194.1">Date: 2019-10-23</text>
<text x="263" y="194.1">Rev: 3</text>
<text x="263" y="196.9">Id: 1/1</text>
</g>
<g font-size="1.8" fill="#840000">
<text x="35" y="11.9">1</text>
<text x="85" y="11.9">2</text>
<text x="135" y="11.9">3</text>
<text x="185" y="11.9">4</text>
<text x="235" y="11.9">5</text>
<text x="285" y="11.9">6</text>
<text x="126.7" y="23.6" transform="rotate(-90 126.7 23.6)">1</text>
<text x="135.4" y="29.2">2</text>
<text x="10.4" y="35.9">A</text>
<text x="158.3" y="31.7">1</text>
<text x="165.9" y="31.7">3</text>
<text x="188.7" y="31.7">1</text>
<text x="196.4" y="31.7">3</text>
<text x="220.5" y="31.7">1</text>
<text x="228.1" y="31.7">3</text>
<text x="285.4" y="35.9">A</text>
<text x="74.4" y="38.6">1</text>
<text x="74.4" y="41.1">2</text>
<text x="126.7" y="36.3" transform="rotate(-90 126.7 36.3)">3</text>
<text x="158.3" y="36.8">2</text>
<text x="165.9" y="36.8">4</text>
<text x="188.7" y="36.8">2</text>
<text x="196.4" y="36.8">4</text>
<text x="220.5" y="36.8">2</text>
<text x="228.1" y="36.8">4</text>
<text x="84.1" y="46.5" transform="rotate(-90 84.1 46.5)">3</text>
<text x="86.8" y="51.3">1</text>
<text x="84.1" y="54.1" transform="rotate(-90 84.1 54.1)">2</text>
<text x="230.7" y="59.7">3</text>
<text x="239.8" y="56.6" transform="rotate(-90 239.8 56.6)">4</text>
<text x="122.9" y="65.5" transform="rotate(-90 122.9 65.5)">5</text>
<text x="128" y="65.5" transform="rotate(-90 128 65.5)">6</text>
<text x="230.7" y="62.2">1</text>
<text x="230.7" y="64.8">5</text>
<text x="239.8" y="69.3" transform="rotate(-90 239.8 69.3)">2</text>
<text x="101.9" y="77.5">14</text>
<text x="101.9" y="74.9">15</text>
<text x="101.9" y="72.4">16</text>
<text x="147.6" y="77.5">24</text>
<text x="147.6" y="74.9">25</text>
<text x="147.6" y="72.4">26</text>
<text x="101.9" y="80">13</text>
<text x="102.4" y="82.5">2</text>
<text x="147.6" y="82.5">22</text>
<text x="147.6" y="80">23</text>
<text x="10.4" y="85.9">B</text>
<text x="101.9" y="87.6">28</text>
<text x="102.4" y="85.1">1</text>
<text x="147.6" y="85.1">21</text>
<text x="285.4" y="85.9">B</text>
<text x="101.9" y="90.2">27</text>
<text x="147.6" y="95.2">18</text>
<text x="147.6" y="92.7">19</text>
<text x="147.6" y="90.2">20</text>
<text x="147.6" y="100.3">12</text>
<text x="147.6" y="97.8">17</text>
<text x="147.6" y="105.4">10</text>
<text x="147.6" y="102.9">11</text>
<text x="148.1" y="107.9">9</text>
<text x="122.9" y="116.3" transform="rotate(-90 122.9 116.3)">8</text>
<text x="128" y="116.3" transform="rotate(-90 128 116.3)">7</text>
<text x="218.7" y="119.4">27</text>
<text x="230.9" y="115.5" transform="rotate(-90 230.9 115.5)">22</text>
<text x="234.7" y="115.5" transform="rotate(-90 234.7 115.5)">23</text>
<text x="246.7" y="119.4">18</text>
<text x="218.7" y="123.2">28</text>
<text x="246.7" y="123.2">19</text>
<text x="63.7" y="130.8">1</text>
<text x="72.5" y="130.8">2</text>
<text x="218.7" y="130.8">24</text>
<text x="218.7" y="127">26</text>
<text x="246.7" y="127">16</text>
<text x="246.7" y="130.8">17</text>
<text x="10.4" y="135.9">C</text>
<text x="63.7" y="133.3">3</text>
<text x="63.7" y="135.9">5</text>
<text x="72.5" y="133.3">4</text>
<text x="72.5" y="135.9">6</text>
<text x="218.7" y="134.6">25</text>
<text x="246.7" y="134.6">15</text>
<text x="285.4" y="135.9">C</text>
<text x="219.2" y="142.2">1</text>
<text x="246.7" y="142.2">13</text>
<text x="219.2" y="146">2</text>
<text x="246.7" y="146">14</text>
<text x="230.9" y="151.1" transform="rotate(-90 230.9 151.1)">21</text>
<text x="234.7" y="151.1" transform="rotate(-90 234.7 151.1)">20</text>
<text x="42.7" y="159.3">2</text>
<text x="50.3" y="156.7">1</text>
<text x="50.3" y="161.8">3</text>
<text x="42.7" y="170.7">5</text>
<text x="50.3" y="168.1">4</text>
<text x="50.3" y="173.2">6</text>
<text x="10.4" y="185.9">D</text>
<text x="285.4" y="185.9">D</text>
<text x="35" y="199.9">1</text>
<text x="85" y="199.9">2</text>
<text x="135" y="199.9">3</text>
<text x="185" y="199.9">4</text>
<text x="235" y="199.9">5</text>
<text x="285" y="199.9">6</text>
</g>
<g font-size="1.8" fill="#0000c2">
<text x="20.3" y="14.8">Sound System</text>
<text x="20.3" y="16.9">External drive peizo buzzer</text>
<text x="20.3" y="18.9">CMT-4023S-SMT</text>
<text x="20.3" y="21">Digikey: 102-3742-1-ND</text>
<text x="106.7" y="19.5">Temperature</text>
<text x="106.7" y="21.6">Sensor MCP9700</text>
<text x="248.9" y="22.1">Power Flags</text>
<text x="20.3" y="25.1">Transistor: MMBT3904FSCT-ND</text>
<text x="20.3" y="27.1">SOT23-3</text>
<text x="20.3" y="29.2">Note: 68ohm is good volume, try 47 also</text>
<text x="161.3" y="24.1">User Button - PA0</text>
<text x="191.8" y="24.1">User Button - PB0</text>
<text x="223.5" y="24.1">User Button - PB1</text>
<text x="248.9" y="24.1">(Required to remove warnings)</text>
<text x="250.2" y="51.3">Memory</text>
<text x="250.2" y="53.3">I2C EEPROM 1K 400KHZ</text>
<text x="231.1" y="82.6">SPI Enabled Display 102x64, EA Displays</text>
<text x="231.1" y="84.7">EA DOGS102N-6</text>
<text x="231.1" y="86.7">NOTE: PN Must have &quot;N&quot; - No Backlight Required</text>
<text x="231.1" y="88.8">PTC6 - RESET - Pin 27</text>
<text x="231.1" y="90.8">PTC7 - CMD/DATA - Pin 26</text>
<text x="231.1" y="92.9">PTB2 - SCK - Pin 25</text>
<text x="231.1" y="94.9">PTB3 - MOSI - Pin 24</text>
<text x="231.1" y="97">PTB4 - MISO - Not Used (Break out to via)</text>
<text x="231.1" y="99.1">PTB5 - SS - Pin 28</text>
<text x="58.4" y="118.6">Programming Header</text>
<text x="58.4" y="120.6">USBDM Programmer</text>
<text x="118.1" y="138.6">Oscillator</text>
<text x="118.1" y="140.7">Config for high range high gain</text>
<text x="118.1" y="142.7">Figure 12 in NXP Datasheet.</text>
<text x="21.6" y="146">Power Switch (Programmer/Battery)</text>
<text x="118.1" y="144.8">Rs = 0, Rf = 1Mohm</text>
<text x="81.3" y="156.6">Developement Board Notes:</text>
<text x="81.3" y="158.7">Rev1 - Initial Attempt. Basic board with 4 leds and one user button</text>
<text x="81.3" y="160.7">Rev 2:</text>
<text x="81.8" y="162.8">- Added i2c memory chip - PN: 24LC01BT-I/OTCT-ND</text>
<text x="81.8" y="164.8">- Added ADC temperature sensor - PN: MCP9700AT-E/TTCT-ND</text>
<text x="81.8" y="166.9">- Added booming sound system - PN: 102-3742-1-ND</text>
<text x="141.2" y="164.8">C7</text>
<text x="81.3" y="173.1">Rev 3:</text>
<text x="81.8" y="169">- Added 102x64 LCD, SPI interface.</text>
<text x="81.8" y="171">- Removed unneeded headers and 2 LEDs.</text>
<text x="81.8" y="175.1">- Footprint change to diode</text>
<text x="81.8" y="177.2">- clean up some traces, smaller going into part</text>
<text x="81.8" y="179.2">- shift parts away from LCD headers</text>
<text x="81.3" y="183.4">- Changed LED resistors to 330</text>
<text x="81.3" y="185.4">- Added backlight power</text>
<text x="81.8" y="181.3">- Add test points, remove TP at PC1, PC4, PC5</text>
</g>
<g font-size="1.8" fill="#008484">
<text x="80.8" y="19.4">+3V3</text>
<text x="125.3" y="18.1">+3V3</text>
<text x="150.7" y="18.1">+3V3</text>
<text x="181.2" y="18.1">+3V3</text>
<text x="212.9" y="18.1">+3V3</text>
<text x="64.4" y="28.9">LS1</text>
<text x="84.5" y="26.3">R2</text>
<text x="84.6" y="28.6">68</text>
<text x="116.2" y="29">U2</text>
<text x="141" y="27.6">PTA1</text>
<text x="141.1" y="25.1">TP9</text>
<text x="154.3" y="27.6">R4</text>
<text x="154.5" y="29.9">10k</text>
<text x="184.8" y="27.6">R8</text>
<text x="184.9" y="29.9">10k</text>
<text x="216.6" y="27.6">R12</text>
<text x="216.7" y="29.9">10k</text>
<text x="252.9" y="28.3">PWR_FLAG</text>
<text x="16.9" y="34">TestPoint</text>
<text x="25" y="35.9">+3V3</text>
<text x="65.1" y="31.4">Speaker</text>
<text x="103.6" y="31.3">MCP9700AT-HTT</text>
<text x="127.6" y="33.5" transform="rotate(-90 127.6 33.5)">GND Vdd</text>
<text x="129.7" y="30.1">Vout</text>
<text x="20.5" y="37.8">TP2</text>
<text x="34.5" y="37.8">TP3</text>
<text x="49.7" y="37.8">TP5</text>
<text x="84.8" y="37.9">D1</text>
<text x="85.2" y="40.2">1N4148</text>
<text x="96.8" y="36.5">TP10</text>
<text x="96.9" y="39">Speaker</text>
<text x="160.7" y="41.6">SW3</text>
<text x="172.2" y="37.1">GND</text>
<text x="191.1" y="41.6">SW4</text>
<text x="202.6" y="37.1">GND</text>
<text x="222.9" y="41.6">SW5</text>
<text x="234.4" y="37.1">GND</text>
<text x="256" y="39.6">GND</text>
<text x="18.2" y="45.4">TestPoint</text>
<text x="26.2" y="47.3">+3V3</text>
<text x="33.7" y="47.2">GND</text>
<text x="37.4" y="42.2">TestPoint</text>
<text x="49" y="47.2">GND</text>
<text x="52.7" y="42.2">TestPoint</text>
<text x="76.2" y="47.9">Q1</text>
<text x="101.8" y="45.4">TP8</text>
<text x="101.8" y="47.9">PTC0</text>
<text x="125.2" y="42.2">GND</text>
<text x="155.9" y="44.1">SW_Omron_B3F-10xx</text>
<text x="186.3" y="44.1">SW_Omron_B3F-10xx</text>
<text x="218.1" y="44.1">SW_Omron_B3F-10xx</text>
<text x="21.8" y="49.2">TP4</text>
<text x="61.3" y="50.5">MMBT_3904_SOT23</text>
<text x="95.8" y="53.9" transform="rotate(-90 95.8 53.9)">R3</text>
<text x="121.5" y="48.6">+3V3 +3V3</text>
<text x="238.3" y="51.1">+3V3</text>
<text x="93.5" y="54.9" transform="rotate(-90 93.5 54.9)">220</text>
<text x="80.7" y="63.7">GND</text>
<text x="107.8" y="63.2">MC9S08QE8</text>
<text x="107.8" y="60.6">IC1</text>
<text x="179.9" y="63.8">+3V3</text>
<text x="232.9" y="63.1">SCL</text>
<text x="232.9" y="60.6">SDA</text>
<text x="232.9" y="65.7">WP</text>
<text x="240.7" y="61.6" transform="rotate(-90 240.7 61.6)">VCC</text>
<text x="248.6" y="62">U4</text>
<text x="250" y="64.3">24AA01-SOT23-5</text>
<text x="123.8" y="71.8" transform="rotate(-90 123.8 71.8)">VDD</text>
<text x="179.7" y="70.8">R7</text>
<text x="187.4" y="70.8">R9</text>
<text x="228" y="70.1">GND</text>
<text x="240.7" y="67.1" transform="rotate(-90 240.7 67.1)">GND</text>
<text x="30" y="72.7">+3V3</text>
<text x="55.4" y="77.8">+3V3</text>
<text x="75.1" y="75.9">TP6</text>
<text x="78.9" y="73.3">TP7</text>
<text x="81.7" y="77.7">PTC2</text>
<text x="105.9" y="75.8">PTC1</text>
<text x="105.9" y="73.3">PTC0</text>
<text x="141" y="75.8">PTA1</text>
<text x="141" y="73.3">PTA0</text>
<text x="179.9" y="73.1">2.2k</text>
<text x="187.5" y="73.1">2.2k</text>
<text x="238.2" y="75.2">GND</text>
<text x="77.9" y="80.3">PTC3</text>
<text x="105.9" y="80.9">PTC3</text>
<text x="105.9" y="78.4">PTC2</text>
<text x="105.9" y="83.4">PTC4</text>
<text x="128.9" y="79.6" transform="rotate(-90 128.9 79.6)">VDDA/VREFH</text>
<text x="141" y="83.4">PTA6</text>
<text x="141" y="80.9">PTA3</text>
<text x="141" y="78.4">PTA2</text>
<text x="34.9" y="84.9">C1</text>
<text x="35.1" y="87.2">0.1uF</text>
<text x="45.1" y="84.9">C2</text>
<text x="45.2" y="87.2">10uF</text>
<text x="59.1" y="86">R1</text>
<text x="59.2" y="88.3">10k</text>
<text x="105.9" y="86">PTC5</text>
<text x="105.9" y="88.5">PTC6</text>
<text x="141" y="86">PTA7</text>
<text x="60.3" y="95">C3</text>
<text x="105.9" y="91.1">PTC7</text>
<text x="141" y="93.6">PTB1</text>
<text x="141" y="91.1">PTB0</text>
<text x="175.4" y="93.6">PTB4</text>
<text x="175.6" y="91.9">TP1</text>
<text x="187.4" y="93.7">R10</text>
<text x="201.4" y="93.7">R11</text>
<text x="35" y="99.3">GND</text>
<text x="60.5" y="97.3">0.1uF</text>
<text x="105.9" y="101.2">PTA5/RESET</text>
<text x="141" y="101.2">PTB4</text>
<text x="141" y="98.7">PTB3</text>
<text x="141" y="96.1">PTB2</text>
<text x="187.6" y="96.1">330</text>
<text x="188.6" y="101.4">D2</text>
<text x="201.5" y="96.1">330</text>
<text x="202.6" y="101.4">D3</text>
<text x="55.3" y="104.4">GND</text>
<text x="105.9" y="103.8">PTA4/BKGD/MS</text>
<text x="135.9" y="106.3">PTB6/XTAL</text>
<text x="141" y="103.8">PTB5</text>
<text x="188.4" y="103.7">LED_RED</text>
<text x="202.3" y="103.7">LED_GREEN</text>
<text x="123.8" y="112.8" transform="rotate(-90 123.8 112.8)">VSS</text>
<text x="128.9" y="112.8" transform="rotate(-90 128.9 112.8)">VSSA/VREFL</text>
<text x="134.7" y="108.8">PTB7/EXTAL</text>
<text x="183.6" y="110.7">GND</text>
<text x="197.6" y="110.7">GND</text>
<text x="231.8" y="109" transform="rotate(-90 231.8 109)">+3V3</text>
<text x="235.6" y="109" transform="rotate(-90 235.6 109)">+3V3</text>
<text x="239.7" y="112.7">EA_DOG102_64</text>
<text x="244" y="110.2">U3</text>
<text x="121.4" y="123.4">GND GND</text>
<text x="222" y="120.3">RST</text>
<text x="222" y="124.1">CS0</text>
<text x="231.8" y="123" transform="rotate(-90 231.8 123)">VDD2/3</text>
<text x="235.6" y="121.6" transform="rotate(-90 235.6 121.6)">VDD1</text>
<text x="240.9" y="120.3">VB0+</text>
<text x="240.9" y="124.1">VB1+</text>
<text x="252.8" y="120.2">C9</text>
<text x="257.9" y="120.2">1.0uF</text>
<text x="272.1" y="124.1">C11</text>
<text x="60.6" y="128.5">ProgramingHeader</text>
<text x="67.6" y="126.2">J2</text>
<text x="222" y="131.7">SDA</text>
<text x="222" y="127.9">CD</text>
<text x="241.3" y="127.9">VB1-</text>
<text x="241.3" y="131.7">VB0-</text>
<text x="271.3" y="126.5">1.0uF</text>
<text x="82" y="136.1">GND</text>
<text x="222" y="135.5">SCK</text>
<text x="240.5" y="135.5">VLCD</text>
<text x="254.8" y="137.5">+3V3</text>
<text x="211.7" y="138.8">+3V3</text>
<text x="222" y="143.1">A1+</text>
<text x="242.5" y="143.1">C2-</text>
<text x="263.8" y="138.1">1.0uF</text>
<text x="265.3" y="140.4">C10</text>
<text x="212.2" y="148.3">R6</text>
<text x="222" y="146.9">C1-</text>
<text x="231.8" y="147.8" transform="rotate(-90 231.8 147.8)">VSS2</text>
<text x="235.6" y="147.8" transform="rotate(-90 235.6 147.8)">VSS1</text>
<text x="242.1" y="146.9">A2+</text>
<text x="270" y="147.6">GND</text>
<text x="30" y="150.2">+3V3</text>
<text x="37.7" y="153.5">Switch_JS202011AQN</text>
<text x="45.1" y="151.2">SW2</text>
<text x="153.1" y="155.1" transform="rotate(-90 153.1 155.1)">R5</text>
<text x="155.6" y="154" transform="rotate(-90 155.6 154)">1M</text>
<text x="213.6" y="150.8">47</text>
<text x="254.3" y="152.1">R13</text>
<text x="256.8" y="154.6">47</text>
<text x="166.6" y="159.7">Y1</text>
<text x="209" y="159">GND</text>
<text x="229.3" y="156.5">GNDGND</text>
<text x="141.3" y="167.3">10pF</text>
<text x="164.4" y="166.1">C8</text>
<text x="164.7" y="162.2">16MHZ</text>
<text x="252.2" y="162.8">GND</text>
<text x="164.5" y="168.4">10pF</text>
<text x="67.9" y="176.3">BT1</text>
<text x="68.4" y="178.6">Battery_Cell</text>
<text x="153.1" y="175.5">GND</text>
<text x="62.9" y="185.7">GND</text>
</g>
<g font-size="1.8">
<text x="143.5" y="47">PTA1</text>
<text x="161.3" y="49.5">PTB0</text>
<text x="189.2" y="50.8">PTB1</text>
<text x="100.1" y="63.7" transform="rotate(-90 100.1 63.7)">PTC0</text>
<text x="152.1" y="65" transform="rotate(-90 152.1 65)">PTA0</text>
<text x="94" y="77.5">PTC2</text>
<text x="165.1" y="77.5">PTA2_SDA</text>
<text x="94" y="80">PTC3</text>
<text x="165.1" y="80">PTA3_SCL</text>
<text x="165.1" y="82.5">PTA6</text>
<text x="86.4" y="87.6">PTC6_LDC_RST</text>
<text x="165.1" y="85.1">PTA7</text>
<text x="86.4" y="90.2">PTC7_LCD_CD</text>
<text x="156.2" y="95.2">PTB2_SCK</text>
<text x="92.7" y="100.3">PTA5_RSTn3</text>
<text x="156.2" y="97.8">PTB3_MOSI</text>
<text x="156.2" y="100.3">PTB4</text>
<text x="92.7" y="102.9">PTA4_BKGD4</text>
<text x="152.4" y="105.4">PTB6_XTAL</text>
<text x="152.4" y="107.9">PTB7_EXTAL</text>
<text x="156.2" y="102.9">PTB5_CS</text>
</g>
</svg>
